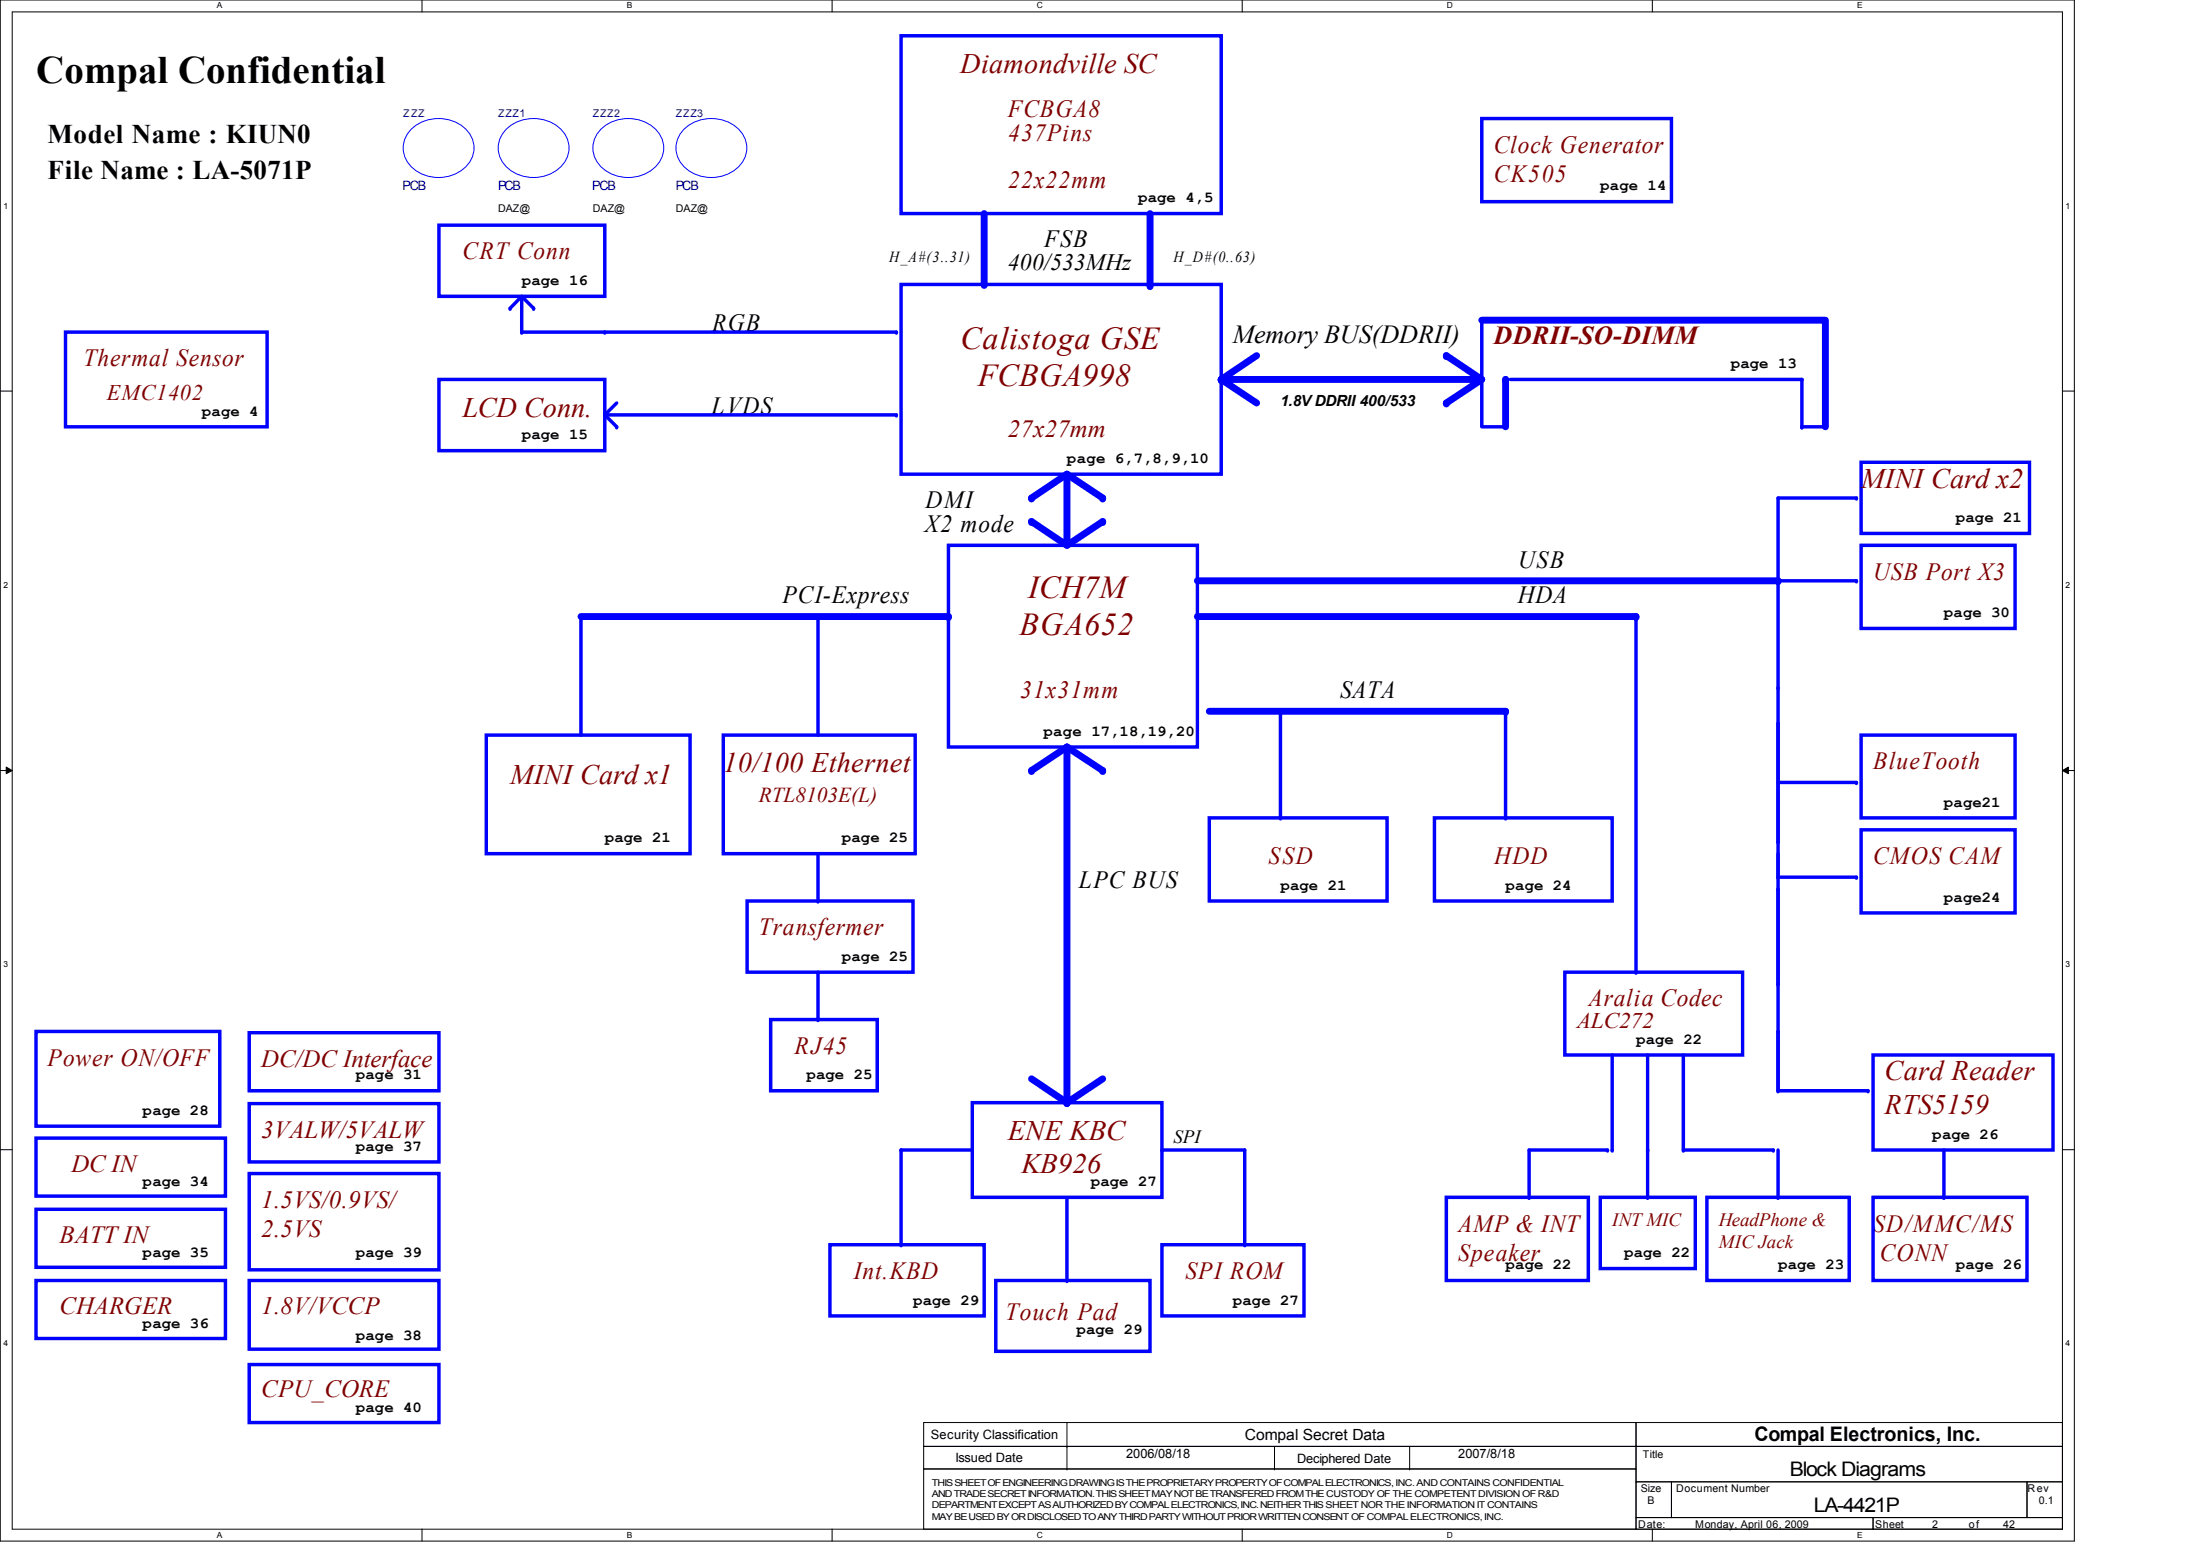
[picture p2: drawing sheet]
<svg xmlns="http://www.w3.org/2000/svg" width="297mm" height="210mm" viewBox="0 0 297 210" stroke-linecap="round" stroke-linejoin="round" font-family="sans-serif">
<path d="M0 0h280.1v208h-280.1zM1.6 1.6h276.9v204.8h-276.9z" fill="none" stroke="#000" stroke-width=".14"/>
<g fill="#fff">
<path d="M29.3 .2h.7v1.2h-.7z"/>
<path d="M29.3 206.6h.7v1.2h-.7z"/>
</g>
<path d="M57 0v1.6M57 206.4v1.6" fill="none" stroke="#000" stroke-width=".14"/>
<g fill="#fff">
<path d="M84.6 .2h.7v1.2h-.7z"/>
<path d="M84.6 206.6h.7v1.2h-.7z"/>
</g>
<path d="M112.3 0v1.6M112.3 206.4v1.6" fill="none" stroke="#000" stroke-width=".14"/>
<g fill="#fff">
<path d="M140 .2h.8v1.2h-.8z"/>
<path d="M140 206.6h.8v1.2h-.8z"/>
</g>
<path d="M167.7 0v1.6M167.7 206.4v1.6" fill="none" stroke="#000" stroke-width=".14"/>
<g fill="#fff">
<path d="M195.4 .2h.7v1.2h-.7z"/>
<path d="M195.4 206.6h.7v1.2h-.7z"/>
</g>
<path d="M223.1 0v1.6M223.1 206.4v1.6" fill="none" stroke="#000" stroke-width=".14"/>
<g fill="#fff">
<path d="M250.7 .2h.8v1.2h-.8z"/>
<path d="M250.7 206.6h.8v1.2h-.8z"/>
<path d="M.5 27.2h.6v1.2h-.6z"/>
<path d="M278.9 27.2h.6v1.2h-.6z"/>
<path d="M.5 78.4h.6v1.1h-.6z"/>
<path d="M278.9 78.4h.6v1.1h-.6z"/>
</g>
<path d="M0 52.8h1.6M278.5 52.8h1.6" fill="none" stroke="#000" stroke-width=".14"/>
<g fill="#fff">
<path d="M.5 129.6h.6v1.2h-.6z"/>
<path d="M278.9 129.6h.6v1.2h-.6z"/>
</g>
<path d="M0 104h1.6M.8 103.5l.8 .5-.8 .4zM278.5 104l.8-.5v.9zM278.5 104h1.6" fill="none" stroke="#000" stroke-width=".14"/>
<path d="M.8 103.5l.8 .5-.8 .4zM278.5 104l.8-.5v.9z" fill="#000"/>
<g fill="#fff">
<path d="M.5 180.8h.6v1.1h-.6z"/>
<path d="M278.9 180.8h.6v1.1h-.6z"/>
</g>
<g fill="none" stroke="#000" stroke-width=".14">
<path d="M0 155.2h1.6M278.5 155.2h1.6M124.7 192h96.2v3.2h-96.2zM124.7 195.2h96.2v3.1h-96.2zM124.7 198.3h96.2v8.1h-96.2zM144.1 195.2h.1M144.1 198.3h.1M144.1 192v6.3M172.1 198.3h.1M172.1 195.2v3.1M190.3 198.3h.1M190.3 195.2v3.1"/>
<path d="M220.9 192h57.6v3.2h-57.6zM220.9 195.2h57.6v4.8h-57.6zM220.9 200h4.8v4.9h-4.8zM220.9 204.9h32v1.5h-32zM225.7 200h48v4.9h-48zM252.9 204.9h25.6v1.5h-25.6zM273.7 200h4.8v4.9h-4.8z"/>
</g>
<path d="M211.3 131.2h24v11.2h-24zM195.3 161.6h19.2v11.2h-19.2z" fill="none" stroke="#00f" stroke-width=".47"/>
<path d="M132.9 28.8v9.6" fill="none" stroke="#00f" stroke-width=".93"/>
<circle cx="132.9" cy="38.4" r=".47" fill="#00f"/>
<path d="M200.1 43.2v14.4h3.2M243.3 57.6h3.2M4.9 139.2h24.8v12.8h-24.8z" fill="none" stroke="#00f" stroke-width=".47"/>
<path d="M200.1 43.2h46.4v14.4" fill="none" stroke="#00f" stroke-width=".93"/>
<circle cx="243.3" cy="57.6" r=".23" fill="#00f"/>
<path d="M8.8 44.8h27.3v12.8h-27.3zM128.1 73.6h33.6v27.2h-33.6z" fill="none" stroke="#00f" stroke-width=".47"/>
<path d="M155.3 28.8v9.8" fill="none" stroke="#00f" stroke-width=".93"/>
<circle cx="155.3" cy="38.6" r=".47" fill="#00f"/>
<path d="M203.3 51.2v6.4" fill="none" stroke="#00f" stroke-width=".93"/>
<circle cx="203.3" cy="51.2" r=".47" fill="#00f"/>
<path d="M144.1 161.6v11.2" fill="none" stroke="#00f" stroke-width=".47"/>
<circle cx="144.1" cy="172.8" r=".23" fill="#00f"/>
<path d="M164.9 51.2h34.7" fill="none" stroke="#00f" stroke-width=".93"/>
<circle cx="199.6" cy="51.2" r=".47" fill="#00f"/>
<path d="M121.7 4.8h43.2v24h-43.2zM243.3 51.2v6.4M131.3 148.8h25.6v12.8h-25.6z" fill="none" stroke="#00f" stroke-width=".47"/>
<circle cx="243.3" cy="57.6" r=".23" fill="#00f"/>
<path d="M121.7 38.4h43.2v25.6h-43.2z" fill="none" stroke="#00f" stroke-width=".47"/>
<path d="M144.1 100.8v48" fill="none" stroke="#00f" stroke-width=".93"/>
<circle cx="144.1" cy="100.8" r=".47" fill="#00f"/>
<path d="M203.9 51.2h39.4" fill="none" stroke="#00f" stroke-width=".47"/>
<circle cx="243.3" cy="51.2" r=".23" fill="#00f"/>
<path d="M59.3 30.4h22.4v9.6h-22.4zM59.3 51.2h22.4v9.6h-22.4zM97.7 99.2h25.9v16h-25.9zM110.4 115.2v6.4M100.9 121.6h22.4v9.6h-22.4zM156.9 168h19.2v9.6h-19.2z" fill="none" stroke="#00f" stroke-width=".47"/>
<circle cx="110.4" cy="121.6" r=".23" fill="#00f"/>
<path d="M65.7 99.2h27.5v16h-27.5zM252.9 142.4h24.3v12.8h-24.3z" fill="none" stroke="#00f" stroke-width=".47"/>
<path d="M78.4 83.2h49.7" fill="none" stroke="#00f" stroke-width=".93"/>
<circle cx="128.1" cy="83.2" r=".47" fill="#00f"/>
<path d="M110.4 83.2v16" fill="none" stroke="#00f" stroke-width=".47"/>
<circle cx="110.4" cy="83.2" r=".23" fill="#00f"/>
<path d="M78.4 83.2v16" fill="none" stroke="#00f" stroke-width=".47"/>
<circle cx="78.4" cy="83.2" r=".23" fill="#00f"/>
<path d="M144.1 64v8.8" fill="none" stroke="#00f" stroke-width=".93"/>
<circle cx="144.1" cy="72.8" r=".47" fill="#00f"/>
<path d="M206.5 155.2v6.4" fill="none" stroke="#00f" stroke-width=".47"/>
<circle cx="206.5" cy="161.6" r=".23" fill="#00f"/>
<path d="M220.9 83.2v48" fill="none" stroke="#00f" stroke-width=".47"/>
<circle cx="220.9" cy="131.2" r=".23" fill="#00f"/>
<path d="M161.7 83.2h59.2" fill="none" stroke="#00f" stroke-width=".93"/>
<circle cx="220.9" cy="83.2" r=".47" fill="#00f"/>
<path d="M161.7 78.4h78.4" fill="none" stroke="#00f" stroke-width=".93"/>
<circle cx="240.1" cy="78.4" r=".47" fill="#00f"/>
<path d="M81.7 56h39.3M112.1 168h20.8v9.6h-20.8zM134.4 172.8h20.9v9.6h-20.9z" fill="none" stroke="#00f" stroke-width=".47"/>
<circle cx="121" cy="56" r=".23" fill="#00f"/>
<path d="M156.9 155.2h11.2" fill="none" stroke="#00f" stroke-width=".47"/>
<circle cx="156.9" cy="155.2" r=".23" fill="#00f"/>
<path d="M222.5 155.2v6.4" fill="none" stroke="#00f" stroke-width=".47"/>
<circle cx="222.5" cy="161.6" r=".23" fill="#00f"/>
<path d="M240.1 155.2v6.4M216.1 161.6h12.8v9.6h-12.8zM230.5 161.6h19.2v11.2h-19.2z" fill="none" stroke="#00f" stroke-width=".47"/>
<circle cx="240.1" cy="161.6" r=".23" fill="#00f"/>
<path d="M240.1 78.4h10.6M251.3 73.6h20.8v11.2h-20.8z" fill="none" stroke="#00f" stroke-width=".47"/>
<circle cx="250.7" cy="78.4" r=".23" fill="#00f"/>
<path d="M240.1 78.4v14.4" fill="none" stroke="#00f" stroke-width=".47"/>
<circle cx="240.1" cy="92.8" r=".23" fill="#00f"/>
<path d="M206.5 155.2h10.5" fill="none" stroke="#00f" stroke-width=".47"/>
<circle cx="217" cy="155.2" r=".23" fill="#00f"/>
<path d="M222.5 142.4v12.8" fill="none" stroke="#00f" stroke-width=".47"/>
<circle cx="222.5" cy="155.2" r=".23" fill="#00f"/>
<path d="M217.7 142.4v12.8" fill="none" stroke="#00f" stroke-width=".47"/>
<circle cx="217.7" cy="155.2" r=".23" fill="#00f"/>
<path d="M227.3 155.2h12.1" fill="none" stroke="#00f" stroke-width=".47"/>
<circle cx="239.4" cy="155.2" r=".23" fill="#00f"/>
<path d="M227.3 142.4v12.8" fill="none" stroke="#00f" stroke-width=".47"/>
<circle cx="227.3" cy="155.2" r=".23" fill="#00f"/>
<path d="M81.7 44.8h39.3" fill="none" stroke="#00f" stroke-width=".47"/>
<circle cx="121" cy="44.8" r=".23" fill="#00f"/>
<path d="M70.4 40v4.8" fill="none" stroke="#00f" stroke-width=".47"/>
<circle cx="70.4" cy="44.8" r=".23" fill="#00f"/>
<path d="M70.4 44.8h.1" fill="none" stroke="#000" stroke-width=".14"/>
<path d="M70.4 44.8h11.3" fill="none" stroke="#00f" stroke-width=".47"/>
<circle cx="81.7" cy="44.8" r=".23" fill="#00f"/>
<path d="M70.4 40l-1.5 1.6" fill="none" stroke="#00f" stroke-width=".47"/>
<circle cx="68.9" cy="41.6" r=".23" fill="#00f"/>
<path d="M70.4 40l1.6 1.6" fill="none" stroke="#00f" stroke-width=".47"/>
<circle cx="72" cy="41.6" r=".23" fill="#00f"/>
<path d="M144.1 64l-4.8 3.2" fill="none" stroke="#00f" stroke-width=".93"/>
<circle cx="139.3" cy="67.2" r=".47" fill="#00f"/>
<path d="M144.1 64l4.8 3.2" fill="none" stroke="#00f" stroke-width=".93"/>
<circle cx="148.9" cy="67.2" r=".47" fill="#00f"/>
<path d="M139.3 70.4l4.8 3.2" fill="none" stroke="#00f" stroke-width=".93"/>
<circle cx="139.3" cy="70.4" r=".47" fill="#00f"/>
<path d="M148.9 70.4l-4.8 3.2" fill="none" stroke="#00f" stroke-width=".93"/>
<circle cx="148.9" cy="70.4" r=".47" fill="#00f"/>
<path d="M144.1 100.8l-4.8 3.2" fill="none" stroke="#00f" stroke-width=".93"/>
<circle cx="139.3" cy="104" r=".47" fill="#00f"/>
<path d="M148.9 145.6l-4.8 3.2" fill="none" stroke="#00f" stroke-width=".93"/>
<circle cx="144.1" cy="148.8" r=".47" fill="#00f"/>
<path d="M144.1 100.8l4.8 3.2" fill="none" stroke="#00f" stroke-width=".93"/>
<circle cx="148.9" cy="104" r=".47" fill="#00f"/>
<path d="M139.3 145.6l4.8 3.2" fill="none" stroke="#00f" stroke-width=".93"/>
<circle cx="144.1" cy="148.8" r=".47" fill="#00f"/>
<path d="M168.1 155.2v12.8" fill="none" stroke="#00f" stroke-width=".47"/>
<circle cx="168.1" cy="168" r=".23" fill="#00f"/>
<path d="M121.7 155.2v12.8" fill="none" stroke="#00f" stroke-width=".47"/>
<circle cx="121.7" cy="168" r=".23" fill="#00f"/>
<path d="M121.7 155.2h9.6" fill="none" stroke="#00f" stroke-width=".47"/>
<circle cx="121.7" cy="155.2" r=".23" fill="#00f"/>
<path d="M200.1 51.2l-4.8 3.2" fill="none" stroke="#00f" stroke-width=".93"/>
<circle cx="195.3" cy="54.4" r=".47" fill="#00f"/>
<path d="M195.3 48l4.8 3.2" fill="none" stroke="#00f" stroke-width=".93"/>
<circle cx="195.3" cy="48" r=".47" fill="#00f"/>
<path d="M169.7 48l-4.8 3.2" fill="none" stroke="#00f" stroke-width=".93"/>
<circle cx="164.9" cy="51.2" r=".47" fill="#00f"/>
<path d="M164.9 51.2l4.8 3.2" fill="none" stroke="#00f" stroke-width=".93"/>
<circle cx="164.9" cy="51.2" r=".47" fill="#00f"/>
<path d="M81.7 56l1.6 1.6" fill="none" stroke="#00f" stroke-width=".47"/>
<circle cx="83.3" cy="57.6" r=".23" fill="#00f"/>
<path d="M83.3 54.4l-1.6 1.6" fill="none" stroke="#00f" stroke-width=".47"/>
<circle cx="81.7" cy="56" r=".23" fill="#00f"/>
<path d="M104.1 137.6h14.3v9.6h-14.3zM110.4 131.2v6.4" fill="none" stroke="#00f" stroke-width=".47"/>
<circle cx="110.4" cy="137.6" r=".23" fill="#00f"/>
<path d="M262.5 155.2v6.4M252.9 161.6h20.8v11.2h-20.8z" fill="none" stroke="#00f" stroke-width=".47"/>
<circle cx="262.5" cy="161.6" r=".23" fill="#00f"/>
<path d="M200.1 16h25.6v11.2h-25.6zM240.1 92.8v20.8M33.7 139.4h25.6v7.8h-25.6zM33.7 149h25.6v7.8h-25.6zM33.7 158.4h25.6v13h-25.6zM33.7 172.8h25.6v9.3h-25.6zM33.7 184.2h25.6v7.8h-25.6z" fill="none" stroke="#00f" stroke-width=".47"/>
<circle cx="240.1" cy="113.6" r=".23" fill="#00f"/>
<path d="M251.3 99.2h20.8v11.2h-20.8zM240.1 105.6h10.6M251.3 112h20.8v11.2h-20.8z" fill="none" stroke="#00f" stroke-width=".47"/>
<circle cx="250.7" cy="105.6" r=".23" fill="#00f"/>
<path d="M240.1 97.6v16" fill="none" stroke="#00f" stroke-width=".47"/>
<circle cx="240.1" cy="97.6" r=".23" fill="#00f"/>
<path d="M240.1 118.4h10.6" fill="none" stroke="#00f" stroke-width=".47"/>
<circle cx="250.7" cy="118.4" r=".23" fill="#00f"/>
<path d="M240.1 113.6v4.8" fill="none" stroke="#00f" stroke-width=".47"/>
<circle cx="240.1" cy="118.4" r=".23" fill="#00f"/>
<path d="M240.1 120v12.8M4.9 153.6h25.5v7.9h-25.5zM4.9 172.8h25.5v7.9h-25.5zM4.9 163.2h25.5v7.9h-25.5z" fill="none" stroke="#00f" stroke-width=".47"/>
<circle cx="240.1" cy="120" r=".23" fill="#00f"/>
<path d="M240.1 115.2v17.6" fill="none" stroke="#00f" stroke-width=".47"/>
<circle cx="240.1" cy="132.8" r=".23" fill="#00f"/>
<path d="M240.1 67.2h10.6M251.3 62.4h22.7v9.6h-22.7z" fill="none" stroke="#00f" stroke-width=".47"/>
<circle cx="250.7" cy="67.2" r=".23" fill="#00f"/>
<path d="M240.1 67.2v11.2" fill="none" stroke="#00f" stroke-width=".47"/>
<circle cx="240.1" cy="78.4" r=".23" fill="#00f"/>
<path d="M240.1 132.8v14.4" fill="none" stroke="#00f" stroke-width=".47"/>
<circle cx="240.1" cy="147.2" r=".23" fill="#00f"/>
<path d="M240.1 139.2v8" fill="none" stroke="#00f" stroke-width=".47"/>
<circle cx="240.1" cy="139.2" r=".23" fill="#00f"/>
<path d="M240.1 147.2h12.1" fill="none" stroke="#00f" stroke-width=".47"/>
<circle cx="252.2" cy="147.2" r=".23" fill="#00f"/>
<path d="M163.3 96h40" fill="none" stroke="#00f" stroke-width=".93"/>
<circle cx="203.3" cy="96" r=".47" fill="#00f"/>
<path d="M203.3 96v14.4M193.7 110.4h24v11.2h-24z" fill="none" stroke="#00f" stroke-width=".47"/>
<circle cx="203.3" cy="110.4" r=".23" fill="#00f"/>
<path d="M172.9 96v14.4M163.3 110.4h24v11.2h-24z" fill="none" stroke="#00f" stroke-width=".47"/>
<circle cx="172.9" cy="110.4" r=".23" fill="#00f"/>
<path d="M55.6 17.4a5.4 5.4 0 0 1 7.7 .6 3.5 3.5 0 0 1-1 5 5.3 5.3 0 0 1-7.2-1 3.5 3.5 0 0 1 .5-4.6zM68.4 17.4a5.4 5.4 0 0 1 7.8 .6 3.5 3.5 0 0 1-1.1 5 5.3 5.3 0 0 1-7.2-1 3.5 3.5 0 0 1 .5-4.6zM81.2 17.4a5.4 5.4 0 0 1 7.8 .6 3.5 3.5 0 0 1-1.1 5 5.3 5.3 0 0 1-7.2-1 3.5 3.5 0 0 1 .5-4.6zM92.4 17.4a5.4 5.4 0 0 1 7.8 .6 3.5 3.5 0 0 1-1.1 5 5.3 5.3 0 0 1-7.2-1 3.5 3.5 0 0 1 .5-4.6z" fill="none" stroke="#00f" stroke-width=".14"/>
<text font-size="5.2" x="4.9" y="11.2">Compal Confidential</text>
<g font-size="4.3" fill="#800000">
<text x="129.7" y="47.1">Calistoga GSE</text>
<text x="132" y="52.2">FCBGA998</text>
<text x="138.8" y="80.7">ICH7M</text>
<text x="137.7" y="85.8">BGA652</text>
</g>
<g font-size="3.8" fill="#800000">
<text x="129.7" y="9.8">Diamondville SC</text>
<text x="62.4" y="56.3">LCD Conn.</text>
<text x="251.3" y="65.8">MINI Card x2</text>
<text x="68.9" y="105.8">MINI Card x1</text>
<text x="97.7" y="104.3">10/100 Ethernet</text>
<text x="254.5" y="145.8">Card Reader</text>
<text x="136.1" y="153.8">ENE KBC</text>
<text x="254.5" y="150.4">RTS5159</text>
<text x="137.9" y="158.4">KB926</text>
</g>
<g font-size="3.6">
<text x="6.4" y="19.3">Model Name : KIUN0</text>
<text x="6.4" y="24.2">File Name : LA-5071P</text>
</g>
<text font-size="3.5" x="166.4" y="46.4">Memory BUS(DDRII)</text>
<text font-size="3.5" fill="#800000" x="201.7" y="46.4">DDRII-SO-DIMM</text>
<g font-size="3.3" fill="#800000">
<text x="136.1" y="15.8">FCBGA8</text>
<text x="136.1" y="19">437Pins</text>
<text x="201.7" y="20.6">Clock Generator</text>
<text x="136.1" y="25.4">22x22mm</text>
<text x="201.7" y="24.6">CK505</text>
<text x="62.4" y="35">CRT Conn</text>
<text x="11.3" y="49.4">Thermal Sensor</text>
<text x="136.1" y="59">27x27mm</text>
<text x="252.9" y="78.2">USB Port X3</text>
<text x="137.7" y="94.2">31x31mm</text>
<text x="252.9" y="103.8">BlueTooth</text>
<text x="171.3" y="116.6">SSD</text>
<text x="201.8" y="116.6">HDD</text>
<text x="252.9" y="116.6">CMOS CAM</text>
<text x="102.4" y="126.2">Transfermer</text>
<text x="214.5" y="135.8">Aralia Codec</text>
<text x="6.4" y="143.8">Power ON/OFF</text>
<text x="35.3" y="144">DC/DC Interface</text>
<text x="107.3" y="142.2">RJ45</text>
<text x="35.3" y="153.6">3VALW/5VALW</text>
<text x="9.6" y="158.2">DC IN</text>
<text x="8" y="167.9">BATT IN</text>
<text x="35.3" y="163">1.5VS/0.9VS/</text>
<text x="35.3" y="167">2.5VS</text>
<text x="196.9" y="166.2">AMP &amp; INT</text>
<text x="252.9" y="166.2">SD/MMC/MS</text>
<text x="115.3" y="172.6">Int.KBD</text>
<text x="160.1" y="172.6">SPI ROM</text>
<text x="196.9" y="170.2">Speaker</text>
<text x="253.8" y="170.2">CONN</text>
<text x="8" y="177.4">CHARGER</text>
<text x="35.3" y="177.4">1.8V/VCCP</text>
<text x="135.8" y="178.2">Touch Pad</text>
<text x="35.3" y="188.6">CPU_CORE</text>
</g>
<g font-size="3.3">
<text x="141" y="33.4">FSB</text>
<text x="96.1" y="44.6">RGB</text>
<text x="96.1" y="55.8">LVDS</text>
<text x="124.9" y="71.8">X2 mode</text>
<text x="125" y="68.6">DMI</text>
<text x="205" y="76.6">USB</text>
<text x="105.7" y="81.4">PCI-Express</text>
<text x="204.9" y="81.4">HDA</text>
<text x="180.9" y="94.2">SATA</text>
<text x="145.7" y="119.8">LPC BUS</text>
</g>
<text font-size="3.2" x="136.1" y="36.4">400/533MHz</text>
<g font-size="3" fill="#800000">
<text x="14.4" y="53.9">EMC1402</text>
<text x="212.9" y="138.7">ALC272</text>
</g>
<text font-size="2.9" fill="#800000" x="102.4" y="108.2">RTL8103E(L)</text>
<g font-size="2.7">
<text x="236.9" y="194.6">Compal Electronics, Inc.</text>
<text x="241.7" y="199.3">Block Diagrams</text>
<text x="244.9" y="204.1">LA-4421P</text>
</g>
<text font-size="2.5" x="158.5" y="154.3">SPI</text>
<g font-size="2.5" fill="#800000">
<text x="217.7" y="165.5">INT MIC</text>
<text x="232.1" y="165.5">HeadPhone &amp;</text>
<text x="232.1" y="168.5">MIC Jack</text>
</g>
<g font-size="2.1">
<text x="153.7" y="27.3">page 4,5</text>
<text x="216.1" y="25.7">page 14</text>
<text x="120.1" y="35.4">H_A#(3..31)</text>
<text x="158.4" y="35.4">H_D#(0..63)</text>
<text x="70.4" y="38.5">page 16</text>
<text x="233.7" y="49.7">page 13</text>
<text x="27.3" y="56.1">page 4</text>
<text x="70.4" y="59.3">page 15</text>
<text x="172.9" y="54.7">1.8V DDRII 400/533</text>
<text x="144.1" y="62.5">page 6,7,8,9,10</text>
<text x="264.1" y="70.5">page 21</text>
<text x="262.5" y="83.3">page 30</text>
<text x="140.9" y="99.3">page 17,18,19,20</text>
<text x="81.7" y="113.7">page 21</text>
<text x="113.7" y="113.7">page 25</text>
<text x="262.5" y="108.9">page21</text>
<text x="172.9" y="120.1">page 21</text>
<text x="203.3" y="120.1">page 24</text>
<text x="262.5" y="121.7">page24</text>
<text x="113.7" y="129.7">page 25</text>
<text x="220.9" y="140.9">page 22</text>
<text x="48" y="145.7">page 31</text>
<text x="108.9" y="145.7">page 25</text>
<text x="19.3" y="150.5">page 28</text>
<text x="48" y="155.3">page 37</text>
<text x="260.9" y="153.7">page 26</text>
<text x="19.3" y="160.1">page 34</text>
<text x="147.3" y="160.1">page 27</text>
<text x="19.3" y="169.7">page 35</text>
<text x="48" y="169.7">page 39</text>
<text x="203.3" y="171.3">page 22</text>
<text x="219.3" y="169.7">page 22</text>
<text x="240.1" y="171.3">page 23</text>
<text x="264.1" y="171.3">page 26</text>
<text x="19.3" y="179.3">page 36</text>
<text x="123.3" y="176.1">page 29</text>
<text x="166.5" y="176.1">page 27</text>
<text x="48" y="180.9">page 38</text>
<text x="145.3" y="180.1">page 29</text>
<text x="48" y="190.5">page 40</text>
<text x="168.1" y="194.4">Compal Secret Data</text>
</g>
<g font-size="1.7" fill="#000080">
<text x="54.4" y="25.6">PCB</text>
<text x="67.3" y="25.6">PCB</text>
<text x="80" y="25.6">PCB</text>
<text x="91.3" y="25.6">PCB</text>
</g>
<g font-size="1.7">
<text x="125.7" y="194.3">Security Classification</text>
<text x="129" y="197.3">Issued Date</text>
<text x="152.1" y="196.8">2006/08/18</text>
<text x="175.1" y="197.5">Deciphered Date</text>
<text x="196.9" y="196.8">2007/8/18</text>
</g>
<g font-size="1.4" fill="#000080">
<text x="54.4" y="15.7">ZZZ</text>
<text x="67.3" y="15.7">ZZZ1</text>
<text x="80" y="15.7">ZZZ2</text>
<text x="91.3" y="15.7">ZZZ3</text>
</g>
<g font-size="1.4">
<text x="67.3" y="28.6">DAZ@</text>
<text x="80" y="28.6">DAZ@</text>
<text x="91.3" y="28.6">DAZ@</text>
<text x="221.8" y="196.8">Title</text>
<text x="221.5" y="201.4">Size</text>
<text x="222.5" y="203">B</text>
<text x="226.3" y="201.4">Document Number</text>
<text x="273.8" y="201.4">Rev</text>
<text x="275.3" y="203">0.1</text>
<text x="221.2" y="206.2">Date:</text>
<text x="228.9" y="206.2">Monday, April 06, 2009</text>
<text x="253.2" y="206.2">Sheet</text>
<text x="260.9" y="206.2">2</text>
<text x="265.8" y="206.2">of</text>
<text x="270.5" y="206.2">42</text>
</g>
<g font-size="1.3">
<text x="125.8" y="202.1">AND TRADE SECRET INFORMATION. THIS SHEET MAY NOT BETRANSFERED FROM THE CUSTODY OF THE COMPETENT DIVISION OF R&amp;D</text>
<text x="125.8" y="200.6">THIS SHEET OF ENGINEERING DRAWING IS THE PROPRIETARY PROPERTY OF COMPAL ELECTRONICS, INC. AND CONTAINS CONFIDENTIAL</text>
<text x="125.8" y="203.6">DEPARTMENT EXCEPT AS AUTHORIZED BY COMPAL ELECTRONICS, INC. NEITHER THIS SHEET NOR THE INFORMATION IT CONTAINS</text>
<text x="125.8" y="205.1">MAY BE USED BY OR DISCLOSED TO ANY THIRD PARTY WITHOUT PRIOR WRITTEN CONSENT OF COMPAL ELECTRONICS, INC.</text>
</g>
<g font-size="1.1">
<text x="29.3" y="1.1">A</text>
<text x="84.6" y="1.1">B</text>
<text x="140" y="1.1">C</text>
<text x="195.4" y="1.1">D</text>
<text x="250.7" y="1.1">E</text>
<text x=".5" y="28.2">1</text>
<text x="278.9" y="28.2">1</text>
<text x=".5" y="79.3">2</text>
<text x="278.9" y="79.3">2</text>
<text x=".5" y="130.6">3</text>
<text x="278.9" y="130.6">3</text>
<text x=".5" y="181.7">4</text>
<text x="278.9" y="181.7">4</text>
<text x="29.3" y="207.6">A</text>
<text x="84.6" y="207.6">B</text>
<text x="140" y="207.6">C</text>
<text x="195.4" y="207.6">D</text>
<text x="250.7" y="207.6">E</text>
</g>
</svg>
